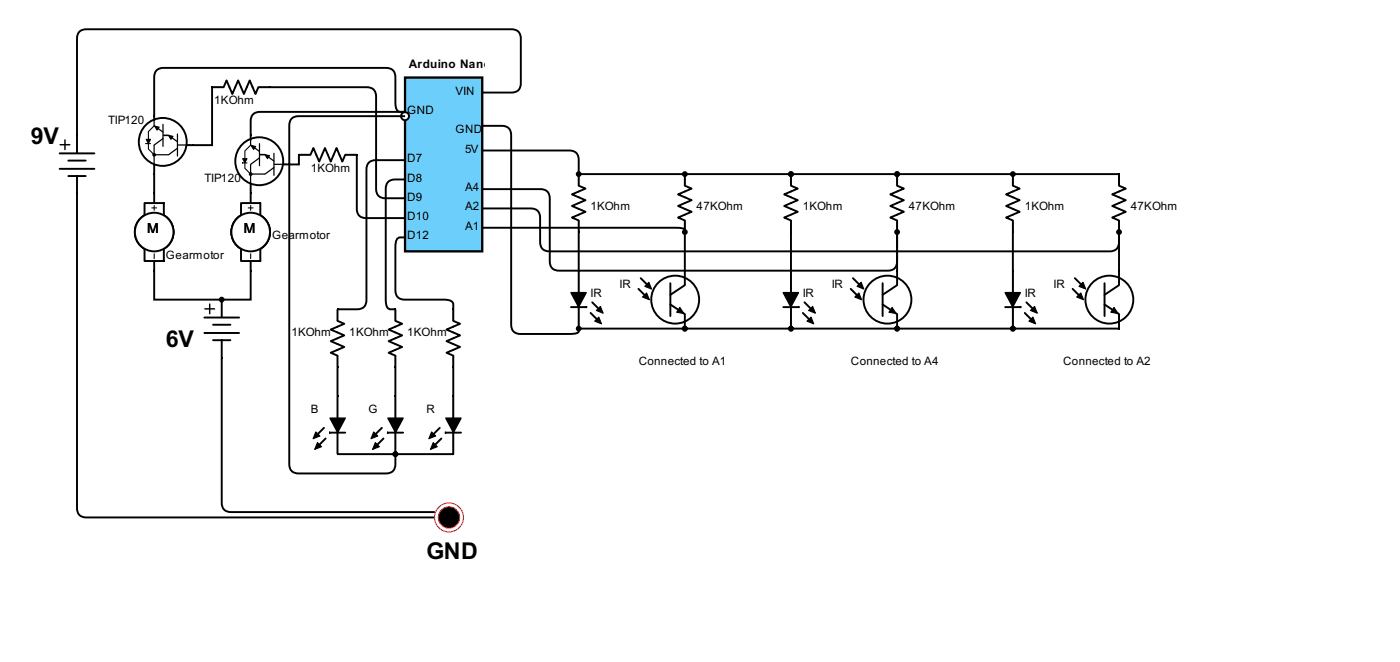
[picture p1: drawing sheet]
<svg xmlns="http://www.w3.org/2000/svg" width="288mm" height="136mm" viewBox="0 0 288 136" stroke-linecap="round" stroke-linejoin="round" font-family="sans-serif">
<path d="M83.4 16h15.9v35.7h-15.9z" fill="#6ccefb"/>
<path d="M83.4 16h15.9v35.7h-15.9z" fill="none" stroke="#000" stroke-width=".48"/>
<path d="M15.7 27.7h.4v.4h-.4zM15.7 39.6h.4v.4h-.4zM31.5 39.6h.4v.4h-.4zM31.5 55.5h.4v.4h-.4z" fill="#000"/>
<path d="M12.4 29.8h2M13.4 28.8v2" fill="none" stroke="#000" stroke-width=".3"/>
<path d="M99.3 19h5.9a1.76 1.76 0 0 0 2-1.9v-9.1a1.76 1.76 0 0 0-2-2h-87.4a1.76 1.76 0 0 0-1.9 2v19.9M12.3 31.6h7.1M12.3 34.7h7.1M14.1 33h3.5M14.1 36.2h3.5M15.9 28.1v3.3M15.9 36.2v3.4" fill="none" stroke="#000" stroke-width=".4"/>
<circle cx="31.7" cy="47.7" r="4" fill="#fff"/>
<circle cx="31.7" cy="47.7" r="4" fill="none" stroke="#000" stroke-width=".4"/>
<circle cx="31.7" cy="47.7" r="4" fill="#fff"/>
<circle cx="31.7" cy="47.7" r="4" fill="none" stroke="#000" stroke-width=".4"/>
<path d="M31.7 40v1.6z" fill="#fff"/>
<path d="M31.7 40v1.6" fill="none" stroke="#000" stroke-width=".4"/>
<path d="M29.8 41.8h3.9v2.6h-3.9z" fill="#fff"/>
<path d="M29.8 44.4v-2.6h3.9v2.6" fill="none" stroke="#000" stroke-width=".4"/>
<path d="M31.7 53.9v1.6z" fill="#fff"/>
<path d="M31.7 53.9v1.6" fill="none" stroke="#000" stroke-width=".4"/>
<path d="M29.8 51.1h3.9v2.6h-3.9z" fill="#fff"/>
<path d="M29.8 51.1v2.6h3.9v-2.6" fill="none" stroke="#000" stroke-width=".4"/>
<circle cx="31.7" cy="47.7" r="4" fill="#fff"/>
<circle cx="31.7" cy="47.7" r="4" fill="none" stroke="#000" stroke-width=".4"/>
<path d="M31.2 42.8h1M31.7 42.3v1M31.7 52.2v1" fill="none" stroke="#000" stroke-width=".22"/>
<path d="M51.4 39.6h.4v.4h-.4zM51.4 55.5h.4v.4h-.4z" fill="#000"/>
<circle cx="51.6" cy="47.7" r="4" fill="#fff"/>
<circle cx="51.6" cy="47.7" r="4" fill="none" stroke="#000" stroke-width=".4"/>
<circle cx="51.6" cy="47.7" r="4" fill="#fff"/>
<circle cx="51.6" cy="47.7" r="4" fill="none" stroke="#000" stroke-width=".4"/>
<path d="M51.6 40v1.6z" fill="#fff"/>
<path d="M51.6 40v1.6" fill="none" stroke="#000" stroke-width=".4"/>
<path d="M49.6 41.8h4v2.6h-4z" fill="#fff"/>
<path d="M49.6 44.4v-2.6h4v2.6" fill="none" stroke="#000" stroke-width=".4"/>
<path d="M51.6 53.9v1.6z" fill="#fff"/>
<path d="M51.6 53.9v1.6" fill="none" stroke="#000" stroke-width=".4"/>
<path d="M49.6 51.1h4v2.6h-4z" fill="#fff"/>
<path d="M49.6 51.1v2.6h4v-2.6" fill="none" stroke="#000" stroke-width=".4"/>
<circle cx="51.6" cy="47.7" r="4" fill="#fff"/>
<g fill="none" stroke="#000" stroke-width=".4">
<path d="M15.9 39.8v64.7a1.76 1.76 0 0 0 1.9 1.9h71.5M42.1 65.3h7.1M42.1 68.5h7.1M43.9 66.8h3.5M43.9 70h3.5M45.6 61.8v3.4M45.6 70v3.4"/>
<circle cx="51.6" cy="47.7" r="4"/>
</g>
<path d="M51.1 42.8h1M51.6 42.3v1M51.6 52.2v1" fill="none" stroke="#000" stroke-width=".22"/>
<g fill="#000">
<path d="M31.5 35.6h.4v.4h-.4zM31.5 23.7h.4v.4h-.4zM39.5 29.7h.4v.4h-.4zM45.4 61.4h.4v.4h-.4zM45.4 73.4h.4v.4h-.4z"/>
<circle cx="92.4" cy="106.4" r="2.19"/>
</g>
<g fill="none" stroke="#f00" stroke-width=".22">
<circle cx="92.4" cy="106.4" r="2.98"/>
<circle cx="92.4" cy="106.4" r="2.19"/>
</g>
<path d="M42.2 63.5h2M43.2 62.5v2" fill="none" stroke="#000" stroke-width=".3"/>
<circle cx="33.5" cy="29.2" r="4.9" fill="#fff"/>
<g fill="none" stroke="#000" stroke-width=".4">
<path d="M31.7 24.1v.6M31.7 34v1.6M38.5 29.9h1"/>
<circle cx="31.7" cy="31.8" r=".18"/>
<circle cx="33.5" cy="29.2" r="4.9"/>
</g>
<path d="M30.1 29.5h.9M30.1 28.7h.9l-.5 .8zM31.7 25.9l-1.1 1.2v3.6l1.1 1.1M31.8 26l1 .2-.5 .6zM33.7 27.8h.8v.1h-.8zM34.7 27.8l.9 .2-.4 .7z" fill="none" stroke="#000" stroke-width=".22"/>
<path d="M30.1 28.7h.9l-.5 .8zM31.8 26l1 .2-.5 .6zM34.7 27.8l.9 .2-.4 .7zM51.4 39.6h.4v.4h-.4zM51.4 27.7h.4v.4h-.4zM59.4 33.6h.3v.4h-.3z" fill="#000"/>
<path d="M36.7 29.8h2.4" fill="none" stroke="#000" stroke-width=".26"/>
<path d="M31.7 25.8l1.9 1.4M31.7 25v.7M31.7 30v3.7M31.9 31.8h2.7M33.6 28.5l-1.9 1.3M33.6 25.6v4.5M34.7 27.8l1.8 1.4M36.5 30.5l-1.8 1.3M36.5 27.6v4.5" fill="none" stroke="#000" stroke-width=".25"/>
<circle cx="53.4" cy="33.2" r="4.9" fill="#fff"/>
<g fill="none" stroke="#000" stroke-width=".4">
<path d="M43.7 17.9v12h-4M43.9 17.9h1.9M46 17.9l.6-1.4 1.2 2.8 1.2-2.8 1.2 2.8 1.2-2.8 1.2 2.8 .6-1.4M53.4 17.9h2M55.6 17.9h19.8a1.76 1.76 0 0 1 2 2v18.9a1.76 1.76 0 0 0 2 2h4M31.7 35.8v4M51.6 28.1v.6M51.6 38v1.6M58.4 33.8h1M61.5 31.8v2h-1.9M61.7 31.8h2M63.9 31.8l.6-1.3 1.2 2.7 1.2-2.7 1.2 2.7 1.2-2.7 1.2 2.7 .6-1.4"/>
<path d="M71.3 31.8h2M73.5 31.8v11.1a1.76 1.76 0 0 0 1.9 2h8M31.7 55.7v5.9h13.9M51.6 55.7v5.9h-5.6M45.6 73.6v29.7a1.76 1.76 0 0 0 2 2h41.9"/>
<circle cx="51.6" cy="35.8" r=".18"/>
<circle cx="53.4" cy="33.2" r="4.9"/>
<circle cx="45.6" cy="61.6" r=".4"/>
</g>
<path d="M49.9 33.5h1M50 32.6h.9l-.5 .9zM51.6 29.9l-1.2 1.1v3.6l1.2 1.2M51.7 29.9l.9 .2-.4 .6zM53.6 31.8h.8v.1h-.8zM54.6 31.8l.9 .2-.4 .6z" fill="none" stroke="#000" stroke-width=".22"/>
<g fill="#000">
<path d="M43.5 17.7h.4v.4h-.4zM43.9 17.9h1.9zM53.4 17.9h2zM55.4 17.7h.4v.4h-.4zM50 32.6h.9l-.5 .9zM51.7 29.9l.9 .2-.4 .6zM54.6 31.8l.9 .2-.4 .6zM61.3 31.6h.4v.4h-.4zM61.7 31.8h2zM71.3 31.8h2zM73.3 31.6h.4v.4h-.4zM140.8 55.5h.4v.4h-.4z"/>
<path d="M140.8 67.4h.4v.4h-.4z"/>
<circle cx="45.6" cy="61.6" r=".4"/>
</g>
<path d="M56.5 33.8h2.4" fill="none" stroke="#000" stroke-width=".26"/>
<path d="M51.6 29.8l1.8 1.3M51.6 28.9v.8M51.6 33.9v3.8M51.7 35.8h2.7M53.4 32.5l-1.8 1.3M53.4 29.5v4.6M54.6 31.8l1.8 1.3M56.4 34.5l-1.8 1.3M56.4 31.5v4.6" fill="none" stroke="#000" stroke-width=".25"/>
<circle cx="139" cy="61.6" r="4.9" fill="#fff"/>
<g fill="none" stroke="#000" stroke-width=".4">
<path d="M119.1 38.2l1.4 .6-2.8 1.2 2.8 1.2-2.8 1.2 2.8 1.2-2.8 1.2 1.4 .5M119.1 36v2M141 38.2l1.4 .6-2.8 1.2 2.8 1.2-2.8 1.2 2.8 1.2-2.8 1.2 1.4 .5M141 36v2M119.1 45.5v2M119.1 47.7v8M119.1 55.9v11.5M131.4 59.4l1.7 1.7M131.9 57.2l1.7 1.7M138 58.3v6.7M141 45.5v2M141 48.1v7.6"/>
<path d="M141 55.9v2.6M141 58.7l-3 1.9M117.5 63.2h3.4h-.2M121.6 64.4l1.7 1.7M121.9 62.2l1.7 1.7M138 62.6l3 2M141 64.8v2.6"/>
<circle cx="141" cy="47.7" r=".4"/>
<circle cx="139" cy="61.6" r="4.9"/>
</g>
<g fill="#000">
<path d="M119.1 36v2zM118.9 35.6h.4v.4h-.4zM141 36v2zM140.8 35.6h.4v.4h-.4zM118.9 55.5h.4v.4h-.4zM119.1 45.5v2zM118.9 47.5h.4v.4h-.4zM132.7 58.9l.9-.8 .5 1.4zM141 45.5v2zM140.8 47.5h.4v.4h-.4zM184.5 55.5h.4v.4h-.4zM118.9 67.4h.4v.4h-.4z"/>
<path d="M117.5 60.2h3.2l-1.6 2.9zM122.4 66.1l.9-.9 .5 1.4zM122.8 63.9l.8-.9 .6 1.4zM132.3 61.1l.8-.8 .6 1.4zM140 63.2l.8 1.3-1.5-.3zM184.5 67.4h.4v.4h-.4z"/>
<circle cx="141" cy="47.7" r=".4"/>
</g>
<path d="M132.7 58.9l.9-.8 .5 1.4zM122.8 63.9l.8-.9 .6 1.4zM123.3 65.2l.5 1.4-1.4-.5zM132.3 61.1l.8-.8 .6 1.4zM140 63.2l.8 1.3-1.5-.3z" fill="none" stroke="#000" stroke-width=".22"/>
<path d="M117.5 60.2h3.2l-1.6 2.9z" fill="none" stroke="#000" stroke-width=".3"/>
<path d="M119.1 55.9v11.5" fill="none" stroke="#000" stroke-width=".21"/>
<circle cx="182.7" cy="61.6" r="4.9" fill="#fff"/>
<g fill="none" stroke="#000" stroke-width=".4">
<path d="M162.8 38.2l1.4 .6-2.8 1.2 2.8 1.2-2.8 1.2 2.8 1.2-2.8 1.2 1.4 .5M162.8 36v2M184.7 38.2l1.4 .6-2.8 1.2 2.8 1.2-2.8 1.2 2.8 1.2-2.8 1.2 1.4 .5M184.7 36v2M162.8 45.5v2M162.8 47.7v8M162.8 55.9v11.5M175.1 59.4l1.7 1.7M175.6 57.2l1.7 1.7M181.7 58.3v6.7M184.7 45.5v2M184.7 48.1v7.6"/>
<path d="M184.7 55.9v2.6M184.7 58.7l-3 1.9M161.2 63.2h3.4h-.2M165.3 64.4l1.7 1.7M165.6 62.2l1.7 1.7M181.7 62.6l3 2M184.7 64.8v2.6"/>
<circle cx="184.7" cy="47.7" r=".4"/>
<circle cx="182.7" cy="61.6" r="4.9"/>
</g>
<g fill="#000">
<path d="M162.8 36v2zM162.6 35.6h.4v.4h-.4zM184.7 36v2zM184.5 35.6h.4v.4h-.4zM162.6 55.5h.4v.4h-.4zM162.8 45.5v2zM162.6 47.5h.4v.4h-.4zM176.4 58.9l.9-.8 .5 1.4zM184.7 45.5v2zM184.5 47.5h.4v.4h-.4zM230.2 55.5h.4v.4h-.4zM162.6 67.4h.4v.4h-.4z"/>
<path d="M161.2 60.2h3.2l-1.6 2.9zM166.1 66.1l.9-.9 .5 1.4zM166.5 63.9l.8-.9 .6 1.4zM176 61.1l.8-.8 .6 1.4zM183.7 63.2l.8 1.3-1.5-.3zM230.2 67.4h.4v.4h-.4z"/>
<circle cx="184.7" cy="47.7" r=".4"/>
</g>
<path d="M176.4 58.9l.9-.8 .5 1.4zM166.1 66.1l.9-.9 .5 1.4zM166.5 63.9l.8-.9 .6 1.4zM176 61.1l.8-.8 .6 1.4zM183.7 63.2l.8 1.3-1.5-.3z" fill="none" stroke="#000" stroke-width=".22"/>
<path d="M161.2 60.2h3.2l-1.6 2.9z" fill="none" stroke="#000" stroke-width=".3"/>
<path d="M162.8 55.9v11.5" fill="none" stroke="#000" stroke-width=".21"/>
<circle cx="228.4" cy="61.6" r="4.9" fill="#fff"/>
<g fill="none" stroke="#000" stroke-width=".4">
<path d="M31.7 23.9v-7.9a1.76 1.76 0 0 1 2-2h45.7a1.76 1.76 0 0 1 2 2v5a1.65 1.65 0 0 0 1 2h1h-29.8a1.76 1.76 0 0 0-2 2v2.9M99.3 31h17.9a1.76 1.76 0 0 1 1.9 1.9v2.9M99.3 25.9h3.9a1.76 1.76 0 0 1 2 2v38.8a1.76 1.76 0 0 0 2 2h10a2.13 2.13 0 0 0 1.9-.6v-.5M119.5 35.8h21.5M141.4 35.8h21M163.2 35.8h21.1M185.1 35.8h23.4M208.5 38.2l1.4 .6-2.8 1.2 2.8 1.2-2.8 1.2 2.8 1.2-2.8 1.2 1.4 .5M208.5 36v2M208.9 35.8h21.5M230.4 38.2l1.4 .6-2.8 1.2 2.8 1.2-2.8 1.2 2.8 1.2-2.8 1.2 1.4 .5M230.4 36v2"/>
<path d="M208.5 45.5v2M208.5 47.7v8M208.5 55.9v11.5M220.8 59.4l1.7 1.7M221.3 57.2l1.7 1.7M227.4 58.3v6.7M230.4 45.5v2M230.4 48.1v7.6M230.4 55.9v2.6M230.4 58.7l-3 1.9M119.5 67.6h21.1M141.4 67.6h21"/>
<path d="M163.2 67.6h21.1M185.1 67.6h23M206.9 63.2h3.4h-.2M208.9 67.6h21.5M211 64.4l1.7 1.7M211.3 62.2l1.7 1.7M227.4 62.6l3 2M230.4 64.8v2.6M66.7 88l-1.7 1.7M67 90.2l-1.7 1.7M67.9 89h-.2h3.4M69.5 81.7v11.5"/>
<path d="M78.6 88l-1.7 1.7M79 90.2l-1.7 1.7M79.8 89h-.1h3.3M81.4 81.7v11.5M90.5 88l-1.6 1.7M90.9 90.2l-1.7 1.7M91.7 89h-.1h3.3M93.3 81.7v11.5"/>
<circle cx="119.1" cy="35.8" r=".4"/>
<circle cx="141" cy="35.8" r=".4"/>
<circle cx="162.8" cy="35.8" r=".4"/>
<circle cx="184.7" cy="35.8" r=".4"/>
<circle cx="208.5" cy="35.8" r=".4"/>
<circle cx="230.4" cy="47.7" r=".4"/>
<circle cx="119.1" cy="67.6" r=".4"/>
<circle cx="141" cy="67.6" r=".4"/>
<circle cx="162.8" cy="67.6" r=".4"/>
<circle cx="184.7" cy="67.6" r=".4"/>
<circle cx="208.5" cy="67.6" r=".4"/>
<circle cx="228.4" cy="61.6" r="4.9"/>
</g>
<g fill="#000">
<path d="M83.2 25.7h.4v.4h-.4zM208.5 36v2zM208.3 35.6h.4v.4h-.4zM230.4 36v2zM230.2 35.6h.4v.4h-.4zM208.3 55.5h.4v.4h-.4zM208.5 45.5v2zM208.3 47.5h.4v.4h-.4zM223 58.1l.5 1.4-1.4-.6zM230.4 45.5v2zM230.2 47.5h.4v.4h-.4zM208.3 67.4h.4v.4h-.4z"/>
<path d="M206.9 60.2h3.2l-1.6 2.9zM212.7 65.2l.5 1.4-1.4-.5zM212.1 63.9l.9-.9 .6 1.4zM222.5 60.3l.6 1.4-1.4-.6zM229.3 63.2l.9 1.3-1.5-.3zM65 88.8l.9 .9-1.4 .5zM65.3 91l.9 .9-1.4 .5zM67.9 86h3.2l-1.6 2.9zM69.3 93.2h.4v.4h-.4zM69.3 81.3h.4v.4h-.4zM76.9 88.8l.9 .9-1.4 .5zM77.3 91l.8 .9-1.4 .5z"/>
<path d="M79.9 86h3.1l-1.6 2.9zM81.2 93.2h.4v.4h-.4zM81.2 81.3h.4v.4h-.4zM88.9 88.8l.8 .9-1.4 .5zM89.2 91l.8 .9-1.4 .5zM91.8 86h3.1l-1.6 2.9zM93.1 93.2h.4v.4h-.4zM93.1 81.3h.4v.4h-.4z"/>
<circle cx="119.1" cy="35.8" r=".4"/>
<circle cx="141" cy="35.8" r=".4"/>
<circle cx="162.8" cy="35.8" r=".4"/>
<circle cx="184.7" cy="35.8" r=".4"/>
<circle cx="208.5" cy="35.8" r=".4"/>
<circle cx="230.4" cy="47.7" r=".4"/>
<circle cx="119.1" cy="67.6" r=".4"/>
<circle cx="141" cy="67.6" r=".4"/>
<circle cx="162.8" cy="67.6" r=".4"/>
<circle cx="184.7" cy="67.6" r=".4"/>
<circle cx="208.5" cy="67.6" r=".4"/>
</g>
<path d="M223 58.1l.5 1.4-1.4-.6zM211.8 66.1l.9-.9 .5 1.4zM212.1 63.9l.9-.9 .6 1.4zM222.5 60.3l.6 1.4-1.4-.6zM229.3 63.2l.9 1.3-1.5-.3zM65 88.8l.9 .9-1.4 .5zM65.3 91l.9 .9-1.4 .5zM76.9 88.8l.9 .9-1.4 .5zM77.3 91l.8 .9-1.4 .5zM88.9 88.8l.8 .9-1.4 .5zM89.2 91l.8 .9-1.4 .5z" fill="none" stroke="#000" stroke-width=".22"/>
<path d="M206.9 60.2h3.2l-1.6 2.9zM67.9 86h3.2l-1.6 2.9zM79.9 86h3.1l-1.6 2.9zM91.8 86h3.1l-1.6 2.9z" fill="none" stroke="#000" stroke-width=".3"/>
<path d="M208.5 55.9v11.5M69.5 81.7v11.5M81.4 81.7v11.5M93.3 81.7v11.5" fill="none" stroke="#000" stroke-width=".21"/>
<circle cx="83.4" cy="23.9" r=".82" fill="#fff"/>
<circle cx="83.4" cy="23.9" r=".82" fill="none" stroke="#000" stroke-width=".4"/>
<path d="M83.4 24.9v.8z" fill="#fff"/>
<g fill="none" stroke="#000" stroke-width=".4">
<path d="M83.4 32.9h-6a1.76 1.76 0 0 0-2 2v26.7a1.76 1.76 0 0 1-1.9 2h-4M83.4 36.9h-2a1.76 1.76 0 0 0-2 2v22.7a1.65 1.65 0 0 0 1 2h1M83.4 23.9h-21.9a1.76 1.76 0 0 0-1.9 2v69.5a1.76 1.76 0 0 0 1.9 2h17.9a1.76 1.76 0 0 0 2-2v-2M83.4 24.9v.8M99.3 38.9h11.9a1.76 1.76 0 0 1 2 2v12.8a1.76 1.76 0 0 0 2 2h67.5a1.76 1.76 0 0 0 2-2v-6M83.4 48.8h-1a1.12 1.12 0 0 0-1 1.3v9.5a1.76 1.76 0 0 0 2 2h7.9a1.65 1.65 0 0 1 2 1v1M99.3 46.8l40.4 .1a1.22 1.22 0 0 1 1.3 .4v.4M99.3 42.9h9.9a1.76 1.76 0 0 1 2 2v4.8a1.76 1.76 0 0 0 2 2h115.2a1.76 1.76 0 0 0 2-2v-2M69.5 66l1.4 .6-2.8 1.2 2.8 1.2-2.8 1.2 2.8 1.2-2.8 1.2 1.4 .6M69.5 63.8v2M69.5 73.4v1.9M69.5 75.5v6"/>
<path d="M81.4 66l1.4 .6-2.8 1.2 2.8 1.2-2.8 1.2 2.8 1.2-2.8 1.2 1.4 .6M81.4 63.8v2M81.4 73.4v1.9M81.4 75.5v6M93.3 75.5v6M93.3 66l1.4 .6-2.8 1.2 2.8 1.2-2.8 1.2 2.8 1.2-2.8 1.2 1.4 .6M93.3 63.8v2M93.3 73.4v1.9M69.5 93.4h11.5M81.8 93.4h11.5"/>
<circle cx="81.4" cy="93.4" r=".4"/>
</g>
<g fill="#000">
<path d="M69.5 73.4v1.9zM69.5 63.8v2zM69.3 75.3h.4v.4h-.4zM69.3 63.4h.4v.4h-.4zM81.4 73.4v1.9zM81.4 63.8v2zM81.2 75.3h.4v.4h-.4zM81.2 63.4h.4v.4h-.4zM93.3 73.4v1.9zM93.3 63.8v2zM93.1 75.3h.4v.4h-.4zM93.1 63.4h.4v.4h-.4z"/>
<circle cx="81.4" cy="93.4" r=".4"/>
</g>
<g font-size="4.8">
<text x="6.4" y="29.6">9V</text>
<text x="34.2" y="71.3">6V</text>
<text x="87.8" y="115">GND</text>
</g>
<g font-size="2.9">
<text x="30.3" y="48">M</text>
<text x="50.2" y="48">M</text>
</g>
<g font-size="2.4">
<text x="84.2" y="14">Arduino Nano</text>
<text x="44.1" y="21.4">1KOhm</text>
<text x="83.8" y="23.4">GND</text>
<text x="93.8" y="19.5">VIN</text>
<text x="22.3" y="25.4">TIP120</text>
<text x="93.8" y="27.4">GND</text>
<text x="64" y="35.4">1KOhm</text>
<text x="83.8" y="33.4">D7</text>
<text x="95.7" y="31.4">5V</text>
<text x="42.1" y="37.3">TIP120</text>
<text x="83.8" y="41.3">D9</text>
<text x="83.8" y="37.3">D8</text>
<text x="95.7" y="39.3">A4</text>
<text x="83.8" y="45.3">D10</text>
<text x="95.7" y="47.3">A1</text>
<text x="95.7" y="43.3">A2</text>
<text x="121.6" y="43.3">1KOhm</text>
<text x="143.4" y="43.3">47KOhm</text>
<text x="165.3" y="43.3">1KOhm</text>
<text x="187.1" y="43.3">47KOhm</text>
<text x="210.9" y="43.3">1KOhm</text>
<text x="232.8" y="43.3">47KOhm</text>
<text x="34.2" y="53.2">Gearmotor</text>
<text x="56" y="49.3">Gearmotor</text>
<text x="83.8" y="49.3">D12</text>
<text x="127.5" y="59.2">IR</text>
<text x="171.2" y="59.2">IR</text>
<text x="216.9" y="59.2">IR</text>
<text x="121.6" y="61.2">IR</text>
<text x="165.3" y="61.2">IR</text>
<text x="210.9" y="61.2">IR</text>
<text x="60" y="69.1">1KOhm</text>
<text x="71.9" y="69.1">1KOhm</text>
<text x="83.8" y="69.1">1KOhm</text>
<text x="131.5" y="75.1">Connected to A1</text>
<text x="175.2" y="75.1">Connected to A4</text>
<text x="218.9" y="75.1">Connected to A2</text>
<text x="64" y="85">B</text>
<text x="75.9" y="85">G</text>
<text x="87.8" y="85">R</text>
</g>
</svg>
